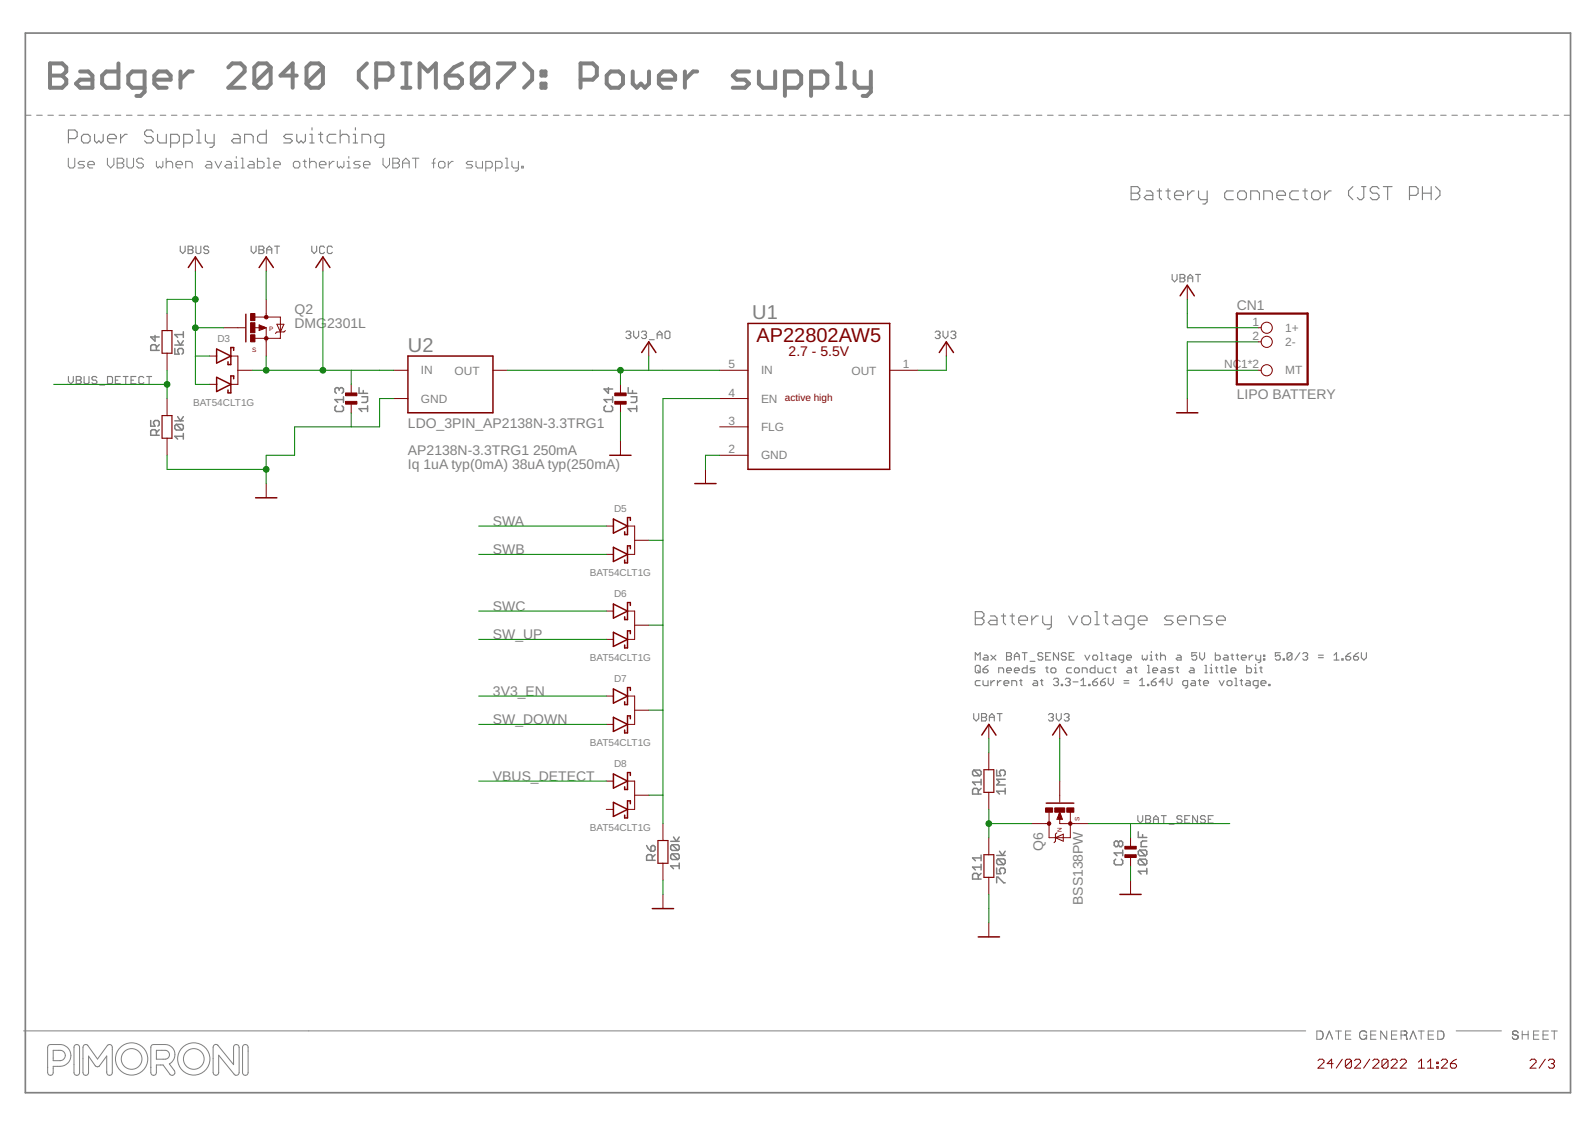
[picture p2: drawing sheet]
<svg xmlns="http://www.w3.org/2000/svg" width="297mm" height="210mm" viewBox="0 0 297 210" stroke-linecap="round" stroke-linejoin="round" font-family="sans-serif">
<g fill="none" stroke="#808080" stroke-width=".19">
<path d="M4.7 21.5h1.1M6.8 21.5h1.1M8.9 21.5h1M11 21.5h1M12.7 29.5v1.5l.3 .3h.6l.3-.3v-1.5M13.1 21.5h1M15.2 21.5h1M15.7 30.1h-.9l-.3 .3 .3 .3h.7l.2 .3-.2 .3h-1M16.4 30.7h1.2v-.3l-.3-.3h-.6l-.3 .3v.6l.3 .3h.6M17.3 21.5h1M19.4 21.5h1M20 29.5v1.2l.6 .6 .6-.6v-1.2"/>
<path d="M21.5 21.5h1M21.8 29.5h.9l.4 .3v.3l-.4 .3 .4 .3v.3l-.4 .3h-.9zM21.8 30.4h.9M23.5 21.5h1.1M23.6 29.5v1.5l.4 .3h.6l.3-.3v-1.5M25.6 21.5h1.1M26.7 29.8l-.3-.3h-.6l-.3 .3v.3l.3 .3h.6l.3 .3v.3l-.3 .3h-.6l-.3-.3M27.7 21.5h1.1M29.1 30.1v.9l.3 .3 .3-.3 .3 .3 .3-.3v-.9M29.8 21.5h1.1M30.9 30.4l.3-.3h.7l.3 .3v.9M30.9 29.5v1.8"/>
<path d="M31.9 21.5h1.1M32.8 30.7h1.2v-.3l-.3-.3h-.6l-.3 .3v.6l.3 .3h.6M34 21.5h1.1M34.6 31.3v-1.2h.9l.3 .3v.9M36.1 21.5h1M38.2 21.5h1M38.5 30.1h.6l.3 .3v.9h-.9l-.3-.3 .3-.3h.9M40 30.1l.7 1.2 .6-1.2M40.3 21.5h1M42.2 30.1h.6l.3 .3v.9h-.9l-.3-.3 .3-.3h.9M42.4 21.5h1M43.7 31.3h.6"/>
<path d="M43.7 30.1h.3v1.2M44 29.1v.4M44.5 21.5h1M44.9 31.3h.6M44.9 29.5h.3v1.8M46.4 30.1h.6l.3 .3v.9h-.9l-.3-.3 .3-.3h.9M46.5 21.5h1.1M47.9 29.5v1.8h1l.3-.3v-.6l-.3-.3h-1M48.6 21.5h1.1M49.8 31.3h.6M49.8 29.5h.3v1.8M50.7 21.5h1.1"/>
<path d="M51 30.7h1.2v-.3l-.3-.3h-.6l-.3 .3v.6l.3 .3h.6M52.8 21.5h1.1M54.9 21.5h1.1M54.9 30.1h.6l.3 .3v.6l-.3 .3h-.6l-.3-.3v-.6zM56.5 30.1h.6M56.7 29.8v1.2l.4 .3M57 21.5h1.1M57.7 30.4l.3-.3h.6l.3 .3v.9M57.7 29.5v1.8M59.1 21.5h1.1M59.5 30.7h1.2v-.3l-.3-.3h-.6l-.3 .3v.6l.3 .3h.6M61.2 21.5h1.1"/>
<path d="M61.3 30.1v1.2M62.2 30.1h-.3l-.6 .6M62.8 30.1v.9l.3 .3 .3-.3 .3 .3 .4-.3v-.9M63.3 21.5h1M64.6 31.3h.7M64.6 30.1h.4v1.2M65 29.1v.4M65.4 21.5h1M67.1 30.1h-.9l-.3 .3 .3 .3h.6l.3 .3-.3 .3h-.9M67.5 21.5h1M67.7 30.7h1.2v-.3l-.3-.3h-.6l-.3 .3v.6l.3 .3h.6M69.6 21.5h1"/>
<path d="M71.3 29.5v1.2l.6 .6 .6-.6v-1.2M71.6 21.5h1.1M73.2 29.5h.9l.3 .3v.3l-.3 .3 .3 .3v.3l-.3 .3h-.9zM73.2 30.4h.9M73.7 21.5h1.1M75 30.4h1.2M75 31.3v-1.2l.6-.6 .6 .6v1.2M75.8 21.5h1.1M76.8 29.5h1.2M77.4 29.5v1.8M77.9 21.5h1.1M80 21.5h1.1"/>
<path d="M80.4 30.4h.6M81 29.5l-.2 .3v1.5M82 30.1h.6l.3 .3v.6l-.3 .3h-.6l-.3-.3v-.6zM82.1 21.5h1.1M83.5 30.1v1.2M84.2 21.5h1.1M84.4 30.1h-.3l-.6 .6M86.3 21.5h1.1M88 30.1h-.9l-.3 .3 .3 .3h.6l.3 .3-.3 .3h-.9M88.4 21.5h1.1M88.6 30.1v.9l.3 .3h1v-1.2M90.5 31.3h.9l.3-.3v-.6l-.3-.3h-.9v1.8"/>
<path d="M90.5 21.5h1M92.3 31.3h.9l.3-.3v-.6l-.3-.3h-.9v1.8M92.6 21.5h1M94.1 31.3h.6M94.1 29.5h.3v1.8M94.7 21.5h1M95.3 30.1v.9l.3 .3h.9M96.5 30.1v1.5l-.3 .3h-.3M96.8 21.5h1M97.2 31h.3v.3h-.3zM98.8 21.5h1.1M100.9 21.5h1.1"/>
<path d="M103 21.5h1.1M105.1 21.5h1.1M107.2 21.5h1.1M109.3 21.5h1.1M111.4 21.5h1.1M113.5 21.5h1.1M115.6 21.5h1M117.7 21.5h1M119.8 21.5h1M121.9 21.5h1M124 21.5h1M126 21.5h1.1"/>
<path d="M128.1 21.5h1.1M130.2 21.5h1.1M132.3 21.5h1.1M134.4 21.5h1.1M136.5 21.5h1.1M138.6 21.5h1M140.7 21.5h1M142.8 21.5h1M144.9 21.5h1M147 21.5h1M149.1 21.5h1M151.2 21.5h1"/>
<path d="M153.2 21.5h1.1M155.3 21.5h1.1M157.4 21.5h1.1M159.5 21.5h1.1M161.6 21.5h1M163.7 21.5h1M165.8 21.5h1M167.9 21.5h1M170 21.5h1M172.1 21.5h1M174.2 21.5h1M176.2 21.5h1.1"/>
<path d="M178.3 21.5h1.1M180.4 21.5h1.1M182.5 21.5h1.1M184.6 21.5h1.1M186.7 21.5h1M188.8 21.5h1M190.9 21.5h1M193 21.5h1M195.1 21.5h1M197.2 21.5h1M199.3 21.5h1M201.3 21.5h1.1"/>
<path d="M203.4 21.5h1.1M205.5 21.5h1.1M207.6 21.5h1.1M209.7 21.5h1.1M211.8 21.5h1.1M213.9 21.5h1M216 21.5h1M218.1 21.5h1M220.2 21.5h1M222.3 21.5h1M224.3 21.5h1.1M226.4 21.5h1.1"/>
<path d="M228.5 21.5h1.1M230.6 21.5h1.1M232.7 21.5h1.1M234.8 21.5h1.1M236.9 21.5h1.1M239 21.5h1.1M241.1 21.5h1M243.2 21.5h1M245.3 21.5h1M247.4 21.5h1M249.4 21.5h1.1M251.5 21.5h1.1"/>
<path d="M253.6 21.5h1.1M255.7 21.5h1.1M257.8 21.5h1.1M259.9 21.5h1.1M262 21.5h1.1M264.1 21.5h1.1M266.2 21.5h1.1M268.3 21.5h1M270.4 21.5h1M272.5 21.5h1M274.6 21.5h1M276.6 21.5h1.1"/>
<path d="M278.7 21.5h1.1M280.8 21.5h1.1M282.9 21.5h1.1M285 21.5h1.1M287.1 21.5h1.1M289.2 21.5h1.1M291.3 21.5h1M4.4 192h238.8M8.9 198.8h.1M9.1 194.6l2.1-.1a2.03 2.03 0 0 1 2 2.1 2.03 2.03 0 0 1-2 2h-1.3v1.2a.52 .52 0 0 1-.5 .5 .52 .52 0 0 1-.5-.6v-4.6zM9.9 195.6h1.3a.96 .96 0 0 1 1 1 .96 .96 0 0 1-1 .9h-1.3zM14 194.6h.5l.3 .3v4.9a.52 .52 0 0 1-.5 .5 .52 .52 0 0 1-.5-.5v-4.7z"/>
<path d="M15.7 194.6l.3-.1 .3 .2 1.9 2.6 1.8-2.6a.52 .52 0 0 1 .6-.1 .52 .52 0 0 1 .3 .5v4.7a.52 .52 0 0 1-.5 .5 .52 .52 0 0 1-.5-.6v-3l-1.4 1.8a.52 .52 0 0 1-.8 0l-1.2-1.8v3.1a.52 .52 0 0 1-.5 .5 .52 .52 0 0 1-.5-.5v-4.7zM28.1 198.8h.1M28.3 194.6l2.5-.1a1.91 1.91 0 0 1 1.8 1.6 1.91 1.91 0 0 1-1.1 2.1l.9 1.2a.54 .54 0 0 1 0 .7 .54 .54 0 0 1-.7 0l-1.3-1.7h-1.3v1.4a.52 .52 0 0 1-.5 .5 .52 .52 0 0 1-.5-.6v-4.6zM29.1 195.6h1.7a.83 .83 0 0 1 .8 .8 .83 .83 0 0 1-.8 .9h-1.7zM39.8 194.7l.4-.2 .4 .2 2.9 3.6v-3.3a.52 .52 0 0 1 .5-.5 .52 .52 0 0 1 .5 .6v4.7a.52 .52 0 0 1-.3 .5 .52 .52 0 0 1-.6-.2l-2.9-3.6v3.2a.52 .52 0 0 1-.5 .6 .52 .52 0 0 1-.5-.6v-4.7zM45.4 194.6h.4l.4 .3v4.9a.52 .52 0 0 1-.5 .5 .52 .52 0 0 1-.5-.5v-4.7zM245.2 192h.8a.87 .87 0 0 1-.1 1.6h-.7zM247 193.6l.6-1.6 .6 1.6M248.7 192h1.1M249.3 192v1.6M250.6 192.8h.9M251.6 192h-1v1.6h1"/>
<path d="M253.9 192.8h.6v.8M254 192h.1M254.3 192.1h.1M254.4 192.2h.1M254.5 192.4v-.1a.73 .73 0 0 0-1.2 0 .86 .86 0 0 0 .4 1.3h.3a.52 .52 0 0 0 .5-.5M254.5 192.9v.1M255.3 192.8h.9M256.3 192h-1v1.6h1M258.3 192v1.6l-1.2-1.6v1.6M259.1 192.8h1M260.2 192h-1.1v1.6h1.1M260.9 192.8h.8"/>
<path d="M261.7 192h.1M261.7 192.8l.2 .1M261.8 192.1l.2 .1-.1 .4M261.8 192.7l-.3 .1M261.9 192.1l-1-.1v1.6M261.9 193l.1 .6v-.1M261.9 192.9v.1M261.9 193v.1M261.9 192.2h.1M261.9 192.6l-.1 .1M261.9 192.6v.1M261.9 192.6h.1"/>
<path d="M262 193.5h.1M262 192.3h.1M262 192.4v.1M262.6 193.6l.6-1.6 .6 1.6M264.1 192h1.1M264.7 192v1.6M266 192.8h.9M267 192h-1v1.6h1M267.8 192h.7l.3 .2 .1 .9-.3 .4-.8 .1zM271.2 192h8.4M281.6 193.1l.3 .4h.7M281.7 192.5l.3 .2a.49 .49 0 0 1 .6 .2 .49 .49 0 0 1 0 .5"/>
<path d="M281.7 192.5v.1M281.7 192.2h.1M281.8 192.6h.1M281.8 192.7h.1M281.8 192.1l-.1 .4M281.8 192.1l.6-.1 .3 .4M281.8 192.1h.1M281.9 192.7h.1M282 192.7h.1M282 192h.1M282.1 193.6h.1M282.2 192.7v.1"/>
<path d="M282.3 192h.1M282.3 193.6h.1M282.3 192.8h.1M282.5 192.8h.1M282.6 193.4v.1M282.7 192.3v.1M282.7 193h.1M283.5 192v1.6M283.5 192.7h1.1M284.6 192v1.6M285.6 192.8h.9M286.6 192h-1v1.6h1"/>
<path d="M287.4 192.8h.9M288.4 192h-1v1.6h1M288.9 192h1.1M289.5 192v1.6"/>
<circle cx="24.5" cy="197.2" r="3"/>
<circle cx="24.5" cy="197.2" r="1.93"/>
<circle cx="36.1" cy="197.2" r="3"/>
<circle cx="36.1" cy="197.2" r="1.93"/>
</g>
<path d="M4.7 6.2h287.8v197.3h-287.8z" fill="none" stroke="#808080" stroke-width=".32"/>
<g fill="none" stroke="#808080" stroke-width=".28">
<path d="M28.1 78.3v1.1h.8l-.3-.6v-.2l.3-.3h.5l.3 .3v.5l-.3 .3M28.9 62.5v1l-.8-.7h1.6M29.1 65.3v-.8l-.2-.3h-.6l-.2 .3v.8h1.6M29.7 64.2l-.6 .5M32.6 64.9v1.1h.8l-.3-.6v-.2l.3-.3h.5l.2 .3v.5l-.2 .3M32.6 78.4h1.5M32.6 64.3h1.5M32.8 79h1.1l.2 .3v.5l-.2 .3M32.8 79l-.2 .3v.5l.2 .3h1.1M32.8 79l1.1 1.1M33.1 77.6l.5 .8 .5-.8M33.1 63.5l.5 .8 .5-.8"/>
<path d="M34.1 61.8v1M34.1 62.3h-1.5l.5 .5M62.6 75.6l-.2 .3v.5l.2 .2h1.1l.3-.2v-.5l-.3-.3M63.2 72.5l-.3-.3h-.3l-.2 .3v.5l.2 .3M63.2 72.5l.2-.3h.3l.3 .3v.5l-.3 .3M63.2 72.5v.2M64 74.4h-1.6l.5 .6M64 73.9v1.1M66.9 72.2v1.1h1.6M67.4 73.9h1.1v.8l-.3 .3h-.8M67.6 72.7v.6M68.5 76.1h-1.6l.5 .5"/>
<path d="M68.5 75.6v1M112.8 75.6l-.3 .3v.5l.3 .2h1l.3-.2v-.5l-.3-.3M113.3 72.2v1.1l-.8-.8h1.6M114.1 74.4h-1.6l.5 .6M114.1 73.9v1.1M117 72.2v1.1h1.6M117.5 73.9h1.1v.8l-.3 .3h-.8M117.8 72.7v.6M118.6 76.1h-1.6l.5 .5M118.6 75.6v1M29.1 81.1v-.8l-.2-.3h-.6l-.2 .3v.8h1.6M29.7 80l-.6 .6"/>
<path d="M34.1 81.3h-1.5l.5 .5M34.1 80.7v1.1M120.4 157.5l.3 .5 .5 .5M121.2 157.7l.3-.2h.3l.2 .2v.6l-.2 .2h-.6zM122 159.2l-.5 .5M124.9 156.7h1.6M125.2 157.3h1l.3 .3v.5l-.3 .3M125.2 159h1l.3 .3v.5l-.3 .3M125.2 159l-.3 .3v.5l.3 .3h1M125.2 157.3l-.3 .3v.5l.3 .3h1M125.2 159l1 1.1M125.2 157.3l1 1.1"/>
<path d="M125.4 155.9l.6 .8 .5-.8M181.4 143.4l-.3 .3v.5l.3 .3h1M181.4 143.4h1l.3 .3v.5l-.3 .3M181.4 143.4l1 1.1M182.2 147.9v-.8l-.3-.3h-.5l-.3 .3v.8h1.6M182.7 146.8l-.5 .6M182.7 145.7h-1.6l.6 .5M182.7 145.1v1.1M182.7 159.3v1M182.7 159.8h-1.6l.6 .5M185.6 143.4v1.1h.8l-.3-.5v-.3l.3-.3h.5l.3 .3v.5l-.3 .3M185.6 159.3h1.6"/>
<path d="M185.9 160h1l.3 .2v.6l-.3 .2M185.9 160l-.3 .2v.6l.3 .2h1M185.9 160l1 1M186.1 158.5l.6 .8 .5-.8M187.2 147.4h-1.6l.5 .5M187.2 146.8v1.1M187.2 145.1h-1.6l.5 .6-.5 .5h1.6M208.3 156.9l.3-.3h.2l.3 .3v.5l-.3 .3h-.2l-.3-.3M208.3 156.9l-.3-.3h-.2l-.3 .3v.5l.3 .3h.2l.3-.3M208.3 156.9v.5M209.1 158.3v1.1M209.1 158.9h-1.6l.5 .5"/>
<path d="M212 154.9v1.1h1.6M212.3 158.3h1l.3 .3v.5l-.3 .3M212.3 158.3l-.3 .3v.5l.3 .3h1M212.3 158.3l1 1.1M212.8 155.4v.6M213.6 156.6h-.8l-.3 .3v.8h1.1M121.5 160.2v-.8l-.3-.2h-.5l-.3 .2v.8h1.6M126.5 161.3h-1.6l.5 .5M126.5 160.7v1.1M182.2 163.7v-.8l-.3-.2h-.5l-.3 .2v.8h1.6M182.7 161v1M182.7 162.7l-.5 .5"/>
<path d="M182.7 161.5h-1.6l.6 .5M185.6 161.7v1h.8l-.3-.5v-.3l.3-.2h.5l.3 .2v.6l-.3 .2M185.6 164.4v-1h.3l1 1h.3M207.8 160l-.3 .3v.5l.3 .3h1l.3-.3v-.5l-.3-.3M212.3 160h1l.3 .3v.5l-.3 .3M212.3 160l-.3 .3v.5l.3 .3h1M212.3 160l1 1.1M213.6 162.3h-1.6l.5 .5M213.6 161.7v1.1"/>
</g>
<g fill="none" stroke="#808080" stroke-width=".21">
<path d="M12.7 25.8h1.2l.5-.4v-.8l-.5-.4h-1.2v2.4M15.6 25h.8l.4 .4v.8l-.4 .4h-.8l-.4-.4v-.8zM17.6 25v1.2l.4 .4 .4-.4 .4 .4 .4-.4v-1.2M20 25.8h1.7v-.4l-.4-.4h-.9l-.4 .4v.8l.4 .4h.9M22.5 25v1.6M23.7 25h-.4l-.8 .8M28.5 24.6l-.4-.4h-.8l-.4 .4v.4l.4 .4h.8l.4 .4v.4l-.4 .4h-.8l-.4-.4M29.3 25v1.2l.5 .4h1.2v-1.6M31.8 26.6h1.2l.4-.4v-.8l-.4-.4h-1.2v2.5M34.2 26.6h1.2l.4-.4v-.8l-.4-.4h-1.2v2.5M36.6 24.2h.4v2.4M36.6 26.6h.8"/>
<path d="M38.2 25v1.2l.5 .4h1.2M39.9 25v2l-.4 .5h-.4M43.5 25h.8l.4 .4v1.2h-1.2l-.4-.4 .4-.4h1.2M45.6 26.6v-1.6h1.2l.4 .4v1.2M49.6 24.2v2.4h-1.2l-.4-.4v-.8l.4-.4h1.2M54.5 25h-1.3l-.4 .4 .4 .4h.8l.5 .4-.5 .4h-1.2M55.3 25v1.2l.4 .4 .4-.4 .4 .4 .4-.4v-1.2M57.7 26.6h.8M57.7 25h.4v1.6M58.1 23.8v.4M59.3 25h.8M59.7 24.6v1.6l.4 .4"/>
<path d="M62.5 25h-1.2l-.4 .4v.8l.4 .4h1.2M63.4 25.4l.4-.4h.8l.4 .4v1.2M63.4 24.2v2.4M65.8 26.6h.8M65.8 25h.4v1.6M66.2 23.8v.4M67.4 26.6v-1.6h1.2l.4 .4v1.2M71.5 26.6h-1.2l-.5-.4v-.8l.5-.4h1.2v2l-.4 .5h-.4M210.7 34.8h1.2l.4 .4v.4l-.4 .4 .4 .4v.4l-.4 .4h-1.2zM210.7 36h1.2M213.5 35.6h.8l.4 .4v1.2h-1.2l-.4-.4 .4-.4h1.2M215.5 35.6h.8"/>
<path d="M215.9 35.2v1.6l.4 .4M217.1 35.6h.8M217.5 35.2v1.6l.4 .4M218.7 36.4h1.7v-.4l-.4-.4h-.8l-.5 .4v.8l.5 .4h.8M221.2 35.6v1.6M222.4 35.6h-.4l-.8 .8M223.2 35.6v1.2l.4 .4h1.2M224.8 35.6v2l-.4 .4h-.4M229.7 35.6h-1.2l-.4 .4v.8l.4 .4h1.2M230.9 35.6h.8l.4 .4v.8l-.4 .4h-.8l-.4-.4v-.8zM232.9 37.2v-1.6h1.2l.4 .4v1.2M235.4 37.2v-1.6h1.2l.4 .4v1.2"/>
<path d="M237.8 36.4h1.6v-.4l-.4-.4h-.8l-.4 .4v.8l.4 .4h.8M241.8 35.6h-1.2l-.4 .4v.8l.4 .4h1.2M242.6 35.6h.9M243 35.2v1.6l.5 .4M244.7 35.6h.8l.4 .4v.8l-.4 .4h-.8l-.4-.4v-.8zM246.7 35.6v1.6M247.9 35.6h-.4l-.8 .8M251.9 34.8l-.8 .8v.8l.8 .8M253.6 34.8h.8M254 34.8v2l-.4 .4h-.4l-.4-.4M256.8 35.2l-.4-.4h-.8l-.4 .4v.4l.4 .4h.8l.4 .4v.4l-.4 .4h-.8l-.4-.4M257.6 34.8h1.6"/>
<path d="M258.4 34.8v2.4M262.5 36.4h1.2l.4-.4v-.8l-.4-.4h-1.2v2.4M264.9 36h1.6M264.9 34.8v2.4M266.5 34.8v2.4M267.3 34.8l.9 .8v.8l-.9 .8M33.6 45.8v1l.4 .4 .5-.4v-1M35 45.8h.7l.2 .3-.2 .4 .2 .3v.2l-.2 .2h-.7zM35 46.5h.7M36.5 45.8v1.2l.2 .2h.5l.2-.2v-1.2M38.9 46.1l-.3-.3h-.4l-.2 .3v.2l.2 .2h.4l.3 .3v.2l-.3 .2h-.4l-.2-.2M46.8 45.8v1l.4 .4 .5-.4v-1"/>
<path d="M48.2 45.8h.7l.2 .3v.2l-.2 .2 .2 .3v.2l-.2 .2h-.7zM48.2 46.5h.7M49.7 46.5h.9M49.7 47.2v-.9l.4-.5 .5 .5v.9M51.1 45.8h.9M51.6 45.8v1.4M58.1 45.8v1l.4 .4 .5-.4v-1M60.4 46.1l-.2-.3h-.5l-.2 .3v.9l.2 .2h.5l.2-.2M61.9 46.1l-.2-.3h-.5l-.2 .3v.9l.2 .2h.5l.2-.2M218.3 51.1v.9l.4 .5 .5-.5v-.9M219.8 51.1h.6l.3 .3v.2l-.3 .2 .3 .2v.3l-.3 .2h-.6zM219.8 51.8h.6"/>
<path d="M221.2 51.8h.9M221.2 52.5v-.9l.5-.5 .4 .5v.9M222.7 51.1h.9M223.1 51.1v1.4M12.7 70.1v.9l.5 .5 .5-.5v-.9M14.2 70.1h.7l.2 .2v.3l-.2 .2 .2 .2v.3l-.2 .2h-.7zM14.2 70.8h.7M15.7 70.1v1.2l.2 .2h.4l.3-.2v-1.2M18 70.3l-.2-.2h-.5l-.2 .2v.3l.2 .2h.5l.2 .2v.3l-.2 .2h-.5l-.2-.2M18.6 71.7h.9M20 70.1h.7l.3 .2v1l-.3 .2h-.7zM21.5 70.8h.4"/>
<path d="M22.4 70.1h-.9v1.4h.9M22.9 70.1h1M23.4 70.1v1.4M24.4 70.8h.5M25.3 70.1h-.9v1.4h.9M26.8 70.3l-.3-.2h-.4l-.2 .2v1l.2 .2h.4l.3-.2M27.3 70.1h.9M27.8 70.1v1.4M116.6 61.9l.2-.2h.4l.3 .2v.2l-.3 .3M117 62.4h.2M117.2 62.4l.3 .2v.2l-.3 .3h-.4l-.2-.3M118 61.7v.9l.5 .5 .4-.5v-.9"/>
<path d="M119.5 61.9l.2-.2h.5l.2 .2v.2l-.2 .3M119.9 62.4h.3M120.2 62.4l.2 .2v.2l-.2 .3h-.5l-.2-.3M120.9 63.3h.9M122.4 62.4h.9M122.4 63.1v-1l.5-.4 .4 .4v1M123.8 61.9l.3-.2h.4l.3 .2v.9l-.3 .3h-.4l-.3-.3zM174.2 61.9l.2-.2h.4l.3 .2v.2l-.3 .3M174.6 62.4h.2M174.8 62.4l.3 .2v.2l-.3 .3h-.4l-.2-.3M175.6 61.7v.9l.5 .5 .4-.5v-.9M177.1 61.9l.2-.2h.5l.2 .2v.2l-.2 .3"/>
<path d="M177.5 62.4h.3M177.8 62.4l.2 .2v.2l-.2 .3h-.5l-.2-.3M181.6 113.9h1.2l.4 .4v.4l-.4 .4 .4 .4v.4l-.4 .5h-1.2zM181.6 115.1h1.2M184.4 114.7h.9l.4 .4v1.3h-1.3l-.4-.5 .4-.4h1.3M186.5 114.7h.8M186.9 114.3v1.6l.4 .5M188.1 114.7h.8M188.5 114.3v1.6l.4 .5M189.7 115.5h1.6v-.4l-.4-.4h-.8l-.4 .4v.8l.4 .5h.8M192.2 114.7v1.7M193.4 114.7h-.4l-.8 .8"/>
<path d="M194.2 114.7v1.2l.4 .5h1.2M195.8 114.7v2.1l-.4 .4h-.4M199 114.7l.8 1.7 .9-1.7M201.5 115.1l.4-.4h.8l.4 .4v.8l-.4 .5h-.8l-.4-.5zM203.9 113.9h.4v2.5M203.9 116.4h.8M205.5 114.7h.8M205.9 114.3v1.6l.4 .5M207.5 114.7h.8l.4 .4v1.3h-1.2l-.4-.5 .4-.4h1.2M211.2 116.4h-1.2l-.4-.5v-.8l.4-.4h1.2v2.1l-.4 .4h-.4M212 115.5h1.6v-.4l-.4-.4h-.8l-.4 .4v.8l.4 .5h.8M218.5 114.7h-1.2l-.4 .4 .4 .4h.8l.4 .4-.4 .5h-1.2"/>
<path d="M219.3 115.5h1.6v-.4l-.4-.4h-.8l-.4 .4v.8l.4 .5h.8M221.7 116.4v-1.7h1.2l.4 .4v1.3M225.8 114.7h-1.3l-.4 .4 .4 .4h.9l.4 .4-.4 .5h-1.3M226.6 115.5h1.6v-.4l-.4-.4h-.8l-.4 .4v.8l.4 .5h.8M181.3 132.9v.9l.5 .5 .5-.5v-.9M181.6 122.9v-1.3l.5 .4 .4-.4v1.3M181.8 123.9h.5l.2 .3v.9l-.2 .2h-.5l-.2-.2v-.9zM182.1 124.9l.4 .4M182.5 126.8h-.7l-.2 .2v.5l.2 .2h.7M182.8 132.9h.7l.2 .2v.3l-.2 .2 .2 .2v.2l-.2 .3h-.7zM182.8 133.6h.7M183.1 126.8v.7l.2 .2h.7v-.9"/>
<path d="M183.1 124.6h.7l.2 .3v.2l-.2 .2h-.5l-.2-.2zM183.3 122h.5l.2 .3v.6h-.7l-.2-.2 .2-.2h.7M184 123.9l-.5 .3-.4 .4M184.3 133.6h.9M184.3 134.3v-.9l.4-.5 .5 .5v.9M184.5 122l1 .9M184.5 126.8v.9M185.2 126.8h-.2l-.5 .4M185.5 122l-1 .9M185.7 132.9h.9M185.8 126.8v.9M186 125.3v-.9h.7l.2 .2v.7"/>
<path d="M186.2 132.9v1.4M186.4 126.8h-.2l-.4 .4M187 127.2h.9v-.2l-.2-.2h-.5l-.2 .2v.5l.2 .2h.5M187.5 121.6h.6l.3 .2v.2l-.3 .3 .3 .2v.2l-.3 .2h-.6zM187.5 124.9h.9v-.3l-.3-.2h-.4l-.2 .2v.5l.2 .2h.4M187.5 122.3h.6M188.4 127.7v-.9h.7l.2 .2v.7M188.9 122.3h.9M188.9 122.9v-.9l.5-.4 .4 .4v.9M188.9 124.9h.9v-.3l-.2-.2h-.5l-.2 .2v.5l.2 .2h.5M189.9 126.8h.4M190.1 126.5v1l.2 .2"/>
<path d="M190.4 121.6h.9M190.8 121.6v1.3M191.3 123.9v1.4h-.7l-.2-.2v-.5l.2-.2h.7M191.8 123.2h.9M192.5 126.8h.5l.2 .2v.7h-.7l-.2-.2 .2-.3h.7M192.7 124.4h-.7l-.2 .2 .2 .3h.5l.2 .2-.2 .2h-.7M193.8 126.8h.4M194 126.5v1l.2 .2M194.2 121.8l-.2-.2h-.5l-.2 .2v.2l.2 .3h.5l.2 .2v.2l-.2 .2h-.5l-.2-.2M194.7 122.3h.5M194.7 124.4h.5M195 124.2v.9l.2 .2"/>
<path d="M195.3 133.1l.2-.2h.5l.2 .2v.3l-.2 .2M195.7 121.6h-1v1.3h1M195.7 124.6l.2-.2h.5l.2 .2v.5l-.2 .2h-.5l-.2-.2zM195.7 133.6h.3M196 133.6l.2 .2-.2 .5h-.5l-.2-.3M196.2 126.5l.2-.2h.5l.2 .2v.3l-.2 .2M196.7 127h.2M196.7 132.9v.9l.5 .5 .4-.5v-.9M196.9 127l.2 .2v.3l-.2 .2h-.5l-.2-.2M197.1 121.6v1.3l-.9-1.3v1.3M197.7 127.5h.2v.2h-.2zM198.2 133.1l.2-.2h.5l.2 .2v.3l-.2 .2"/>
<path d="M198.4 126.5l.2-.2h.5l.2 .2v.3l-.2 .2M198.6 121.8l-.2-.2h-.5l-.2 .2v.2l.2 .3h.5l.2 .2-.2 .4h-.5l-.2-.2M198.6 133.6h.3M198.8 127h.3M198.9 133.6l.2 .2v.2l-.2 .3h-.5l-.2-.3M199.1 127l.2 .2v.3l-.2 .2h-.5l-.2-.2M199.1 122.3h.5M199.5 124.4h-.6l-.3 .2v.5l.3 .2h.6M199.8 127h1M200 121.6h-.9v1.3h.9M200.1 124.6l.2-.2h.5l.2 .2v.5l-.2 .2h-.5l-.2-.2zM201.3 127.7h.9"/>
<path d="M201.3 126.8l.5-.5v1.4M201.5 125.3v-.9h.7l.3 .2v.7M202 122l.5 .9 .4-.9M202.8 127.5h.2v.2h-.2zM203.5 127h.7l.2 .2v.3l-.2 .2h-.5l-.2-.2zM203.7 122h.5l.2 .3v.4l-.2 .2h-.5l-.2-.2v-.4zM203.9 123.9v1.4h-.7l-.2-.2v-.5l.2-.2h.7M204.4 126.3l-.5 .2-.4 .5M204.5 124.4v.7l.2 .2h.7v-.9M205 122.9h.4M205 121.6h.2v1.3M205 127h.6l.3 .2v.3l-.3 .2h-.4l-.2-.2z"/>
<path d="M205.9 126.3l-.5 .2-.4 .5M205.9 122h.5M206.1 121.8v.9l.3 .2M206.4 126.3v.9l.5 .5 .4-.5v-.9M206.8 124.4h-.7l-.2 .2v.5l.2 .2h.7M207.1 122h.5l.2 .3v.6h-.7l-.2-.2 .2-.2h.7M207.4 124.4h.4M207.6 124.2v.9l.2 .2M209.3 122.9h-.7l-.3-.2v-.4l.3-.3h.7v1.2l-.3 .2h-.2M209.3 126.8h.9M209.3 127.2h.9M209.8 122.5h.9v-.2l-.2-.3h-.5l-.2 .3v.4l.2 .2h.5"/>
<path d="M210 124.4h.5l.2 .2v.7h-.7l-.2-.2 .2-.2h.7M211.3 124.4h.4M211.5 124.2v.9l.2 .2M212.2 126.8l.5-.5v1.4M212.2 127.7h.9M212.7 122v.7l.3 .2 .2-.2 .2 .2 .2-.2v-.7M213.7 123.9h.2v1.4M213.7 125.3h.4M213.7 127.5h.2v.2h-.2zM214.2 122h.2v.9M214.2 122.9h.4M214.4 121.3v.3"/>
<path d="M214.4 127h.7l.2 .2v.3l-.2 .2h-.4l-.3-.2zM214.7 124.9h.9v-.3l-.3-.2h-.4l-.2 .2v.5l.2 .2h.4M215.2 122h.4M215.3 126.3l-.4 .2-.5 .5M215.4 121.8v.9l.2 .2M216.1 122.3l.2-.3h.5l.2 .3v.6M216.1 121.6v1.3M216.3 124.4h.5l.2 .2v.7h-.7l-.2-.2 .2-.2h.7M216.8 127h-.9l.7-.7v1.4M217.3 126.3v.9l.5 .5 .4-.5v-.9M218.5 124.4h-.7l-.2 .2 .2 .3h.5l.2 .2-.2 .2h-.7M219 124.4h.5"/>
<path d="M219.3 122h.4l.3 .3v.6h-.7l-.3-.2 .3-.2h.7M219.3 124.2v.9l.2 .2M221.2 127.7h-.7l-.2-.2v-.5l.2-.2h.7v1.1l-.3 .2h-.2M221.7 124.4h.5l.2 .2v.7h-.7l-.2-.2 .2-.2h.7M221.9 126.8h.5l.2 .2v.7h-.7l-.2-.2 .2-.3h.7M222.9 121.6h-.9v.7l.4-.3h.2l.3 .3v.4l-.3 .2h-.4l-.2-.2M223.2 126.8h.4M223.4 126.5v1l.2 .2M223.4 121.6v.9l.5 .4 .4-.4v-.9M224.1 127.2h1v-.2l-.3-.2h-.4l-.3 .2v.5l.3 .2h.4M224.4 123.9h.2v1.4M224.4 125.3h.4"/>
<path d="M225.4 125.3h.4M225.4 124.4h.2v.9M225.6 123.7v.2M226.3 121.6v1.3h.7l.2-.2v-.4l-.2-.3h-.7M226.3 124.4h.5M226.5 124.2v.9l.3 .2M227.1 126.8l.4 .9 .5-.9M227.3 124.4h.5M227.5 124.2v.9l.3 .2M228 122h.5l.2 .3v.6h-.7l-.2-.2 .2-.2h.7M228.3 123.9h.2v1.4M228.3 125.3h.4"/>
<path d="M228.7 126.8h.5l.2 .2v.5l-.2 .2h-.5l-.2-.2v-.5zM229.2 122h.5M229.2 124.9h1v-.3l-.3-.2h-.4l-.3 .2v.5l.3 .2h.4M229.5 121.8v.9l.2 .2M230 127.7h.4M230 126.3h.2v1.4M230.2 122h.5M230.4 121.8v.9l.3 .2M230.9 126.8h.5M231.2 122.5h.9v-.2l-.2-.3h-.5l-.2 .3v.4l.2 .2h.5M231.2 126.5v1l.2 .2M232.1 126.8h.5l.2 .2v.7h-.7l-.2-.2 .2-.3h.7"/>
<path d="M232.2 123.9v1.4h.7l.2-.2v-.5l-.2-.2h-.7M232.6 122v.9M233.3 122h-.2l-.5 .5M233.6 124.4h.2v.9M233.6 125.3h.5M233.8 123.7v.2M233.9 122v.7l.2 .2h.7M234.3 127.7h-.7l-.2-.2v-.5l.2-.2h.7v1.1l-.2 .2h-.3M234.6 124.4h.5M234.8 122v1.2l-.3 .2h-.2M234.8 124.2v.9l.3 .2M234.8 127.2h1v-.2l-.3-.2h-.4l-.3 .2v.5l.3 .2h.4"/>
<path d="M235.3 122h.2v.3h-.2zM235.3 122.7h.2v.2h-.2zM236.3 127.5h.2v.2h-.2zM238.4 121.6h-.9v.7l.5-.3h.2l.2 .3v.4l-.2 .2h-.5l-.2-.2M239 122.7h.2v.2h-.2zM240.6 121.8v.9l-.2 .2h-.5l-.2-.2M240.6 121.8l-.2-.2h-.5l-.2 .2v.9M240.6 121.8l-.9 .9M242.1 121.6l-.9 1.3M242.6 121.8l.2-.2h.5l.2 .2v.2l-.2 .3M243.1 122.3h.2M243.3 122.3l.2 .2v.2l-.2 .2h-.5l-.2-.2"/>
<path d="M245.5 122h.9M245.5 122.5h.9M248.4 122.9h1M248.4 122l.5-.4v1.3M249.9 122.7h.2v.2h-.2zM250.6 122.3h.7l.2 .2v.2l-.2 .2h-.5l-.2-.2zM251.5 121.6l-.4 .2-.5 .5M252.1 122.3h.7l.2 .2v.2l-.2 .2h-.5l-.2-.2zM253 121.6l-.5 .2-.4 .5M253.5 121.6v.9l.5 .4 .5-.4v-.9M211.9 151.9v.9l.5 .5 .4-.5v-.9M213.4 151.9h.6l.3 .2v.3l-.3 .2 .3 .2v.3l-.3 .2h-.6z"/>
<path d="M213.4 152.6h.6M214.8 152.6h.9M214.8 153.3v-.9l.5-.5 .4 .5v.9M216.3 151.9h.9M216.7 151.9v1.4M217.7 153.5h1M220.1 152.1l-.2-.2h-.5l-.2 .2v.3l.2 .2h.5l.2 .2v.3l-.2 .2h-.5l-.2-.2M220.6 152.6h.5M221.6 151.9h-1v1.4h1M223 151.9v1.4l-.9-1.4v1.4M224.5 152.1l-.2-.2h-.5l-.2 .2v.3l.2 .2h.5l.2 .2v.3l-.2 .2h-.5l-.2-.2M225 152.6h.5"/>
<path d="M225.9 151.9h-.9v1.4h.9"/>
</g>
<g fill="none" stroke="#800000" stroke-width=".19">
<path d="M31.1 58.4v3.2M36.4 47.9v2.6M47.5 59.1h4.7v3.9h-4.7M49.6 47.9v2.6M49.6 55.8v3.3M60.1 47.9v2.6M221.1 53.1v2.7M31.1 65.8v3.2M31.1 74.2v3.2M39 66.3h1.3M39 71.6h1.3M41.7 61h3.9"/>
<path d="M43 66.3h1.3v5.3h-1.3M44.3 69h2.6M47.5 61h.9M48.3 60.5l1.3 .5-1.3 .6zM49.6 61v5.3M51.6 60.4h1.3l-.7 1.4zM53.1 61.6l-.2 .2h-1.3l-.3 .3M65.4 71.6v1.7M65.4 75.2v1.7M73.3 69h2.7M73.3 74.2h2.7M91.8 69h2.6"/>
<path d="M115.5 71.6v1.7M115.5 75.2v1.7M120.8 63.7v2.6M134 69h5.3M134 74.2h5.3M134 79.5h5.3M165.7 69h5.3M176.2 63.7v2.6M221.1 74.2v2.7M234.3 61h.6M234.3 69h.6M234.3 63.7h.6"/>
<path d="M31.1 81.6v3.2M49.6 90.1v2.6M112.9 98h1.3M115.5 82.1v2.7M116.9 98h1.3v5.3h-1.3M131.4 87.4v2.7M134 84.8h5.3M112.9 103.3h1.3M112.9 113.8h1.3M112.9 119.1h1.3M116.9 113.8h1.3v5.3h-1.3M118.2 100.6h2.6"/>
<path d="M118.2 116.4h2.6M112.9 129.6h1.3M112.9 134.9h1.3M116.9 129.6h1.3v5.3h-1.3M118.2 132.3h2.6M184.1 134.9v2.7M197.4 134.9v2.7M112.9 145.5h1.3M112.9 150.7h1.3M116.9 145.5h1.3v5.2h-1.3M118.2 148.1h2.6M123.5 153.4v3.1"/>
<path d="M184.1 140.2v3.2M184.1 147.6v3.1M184.1 156v3.2M192.1 153.4h3.3M196.6 156l1.4-.6v1.3zM196.8 155.1l-.2 .3v1.3l-.3 .3M197.4 152.5v.9h5.2M197.4 145.5v3.9M197.4 151.3l.5 1.3h-1.1zM199.3 151.3v4.7h-3.9v-4.7M210.5 156v1.7M210.5 159.6v1.7"/>
<path d="M123.5 160.8v3.1M123.5 166.6v2.6M184.1 163.4v3.2M184.1 171.9v2.6M210.5 163.9v2.7M245.4 197.5l.3-.2h.6l.3 .2v.3l-1.2 1.1h1.2M248.3 198.1h-1.1l.8-.8v1.6M250 197.3l-1.1 1.6M251.7 197.5v1.2l-.3 .2h-.6l-.3-.2M251.7 197.5l-.3-.2h-.6l-.3 .2v1.2M251.7 197.5l-1.2 1.2M252.3 197.5l.2-.2h.6l.3 .2v.3l-1.1 1.1h1.1"/>
<path d="M255.1 197.3l-1.1 1.6M255.7 197.5l.2-.2h.6l.3 .2v.3l-1.1 1.1h1.1M258.5 197.5v1.2l-.3 .2h-.6l-.2-.2M258.5 197.5l-.3-.2h-.6l-.2 .2v1.2M258.5 197.5l-1.1 1.2M259.1 197.5l.2-.2h.6l.3 .2v.3l-1.1 1.1h1.1M260.8 197.5l.2-.2h.6l.3 .2v.3l-1.1 1.1h1.1M264.2 198.9h1.1M264.2 197.8l.5-.5v1.6M265.9 198.9h1.1M265.9 197.8l.5-.5v1.6M267.6 198.7h.2v.2h-.2z"/>
<path d="M267.6 197.8h.2v.3h-.2zM268.4 197.5l.3-.2h.6l.2 .2v.3l-1.1 1.1h1.1M270.1 198.1h.9l.3 .3v.3l-.3 .2h-.6l-.3-.2zM271.3 197.3l-.6 .2-.6 .6M284.9 197.5l.3-.2h.6l.3 .2v.3l-1.2 1.1h1.2M287.8 197.3l-1.2 1.6M288.4 197.5l.2-.2h.6l.3 .2v.3l-.3 .3M288.9 198.1h.3M289.2 198.1l.3 .3v.3l-.3 .2h-.6l-.2-.2"/>
<circle cx="235.9" cy="63.7" r="1.04"/>
<circle cx="235.9" cy="61" r="1.04"/>
<circle cx="235.9" cy="69" r="1.04"/>
</g>
<g fill="#800000" stroke="#800000" stroke-width=".19">
<path d="M114.5 73.2h2.1v.5h-2.1z"/>
<path d="M114.5 74.8h2.1v.5h-2.1z"/>
<path d="M64.3 73.2h2.2v.5h-2.2z"/>
<path d="M64.3 74.8h2.2v.5h-2.2z"/>
<path d="M46.7 62.4h.8v1.3h-.8z"/>
<path d="M46.7 58.4h.8v1.3h-.8z"/>
<path d="M46.7 60.1h.8v1.9h-.8z"/>
<path d="M209.5 157.6h2.1v.5h-2.1z"/>
<path d="M209.5 159.2h2.1v.5h-2.1z"/>
<path d="M198.7 150.5h1.3v.8h-1.3z"/>
<path d="M194.7 150.5h1.3v.8h-1.3z"/>
<path d="M196.4 150.5h1.9v.8h-1.9z"/>
</g>
<g fill="none" stroke="#800000" stroke-width=".28">
<path d="M35.1 49.8l1.3-1.9 1.3 1.9M45.8 58.5v5.2M48.3 49.8l1.3-1.9 1.3 1.9M58.8 49.8l1.3-1.9 1.3 1.9M219.8 55.1l1.3-2 1.3 2M40.3 65l2.7 1.3-2.7 1.3zM40.3 70.3l2.7 1.3-2.7 1.3zM43.5 65.3v-.6h-.5v3.2h-.5v-.5M43.5 70.5v-.5h-.5v3.2h-.5v-.6M76 66.3h15.8v10.6h-15.8zM119.5 65.7l1.3-2 1.4 2M139.3 60.2h26.4v27.2h-26.4z"/>
<path d="M174.9 65.7l1.3-2 1.4 2M219.1 76.9h4M47.6 92.7h4M113.6 84.8h3.9M114.2 96.7l2.7 1.3-2.7 1.3zM117.4 96.9v-.5h-.5v3.2h-.6v-.6M129.4 90.1h3.9M114.2 101.9l2.7 1.4-2.7 1.3zM114.2 112.5l2.7 1.3-2.7 1.3zM114.2 117.8l2.7 1.3-2.7 1.3zM117.4 102.2v-.5h-.5v3.1h-.6v-.5M117.4 112.8v-.6h-.5v3.2h-.6v-.5"/>
<path d="M117.4 118v-.5h-.5v3.2h-.6v-.6M114.2 128.3l2.7 1.3-2.7 1.4zM114.2 133.6l2.7 1.3-2.7 1.3zM117.4 128.6v-.5h-.5v3.1h-.6v-.5M117.4 133.9v-.6h-.5v3.2h-.6v-.5M182.8 136.9l1.3-2 1.4 2M196 136.9l1.4-2 1.3 2M114.2 144.1l2.7 1.4-2.7 1.3zM114.2 149.4l2.7 1.3-2.7 1.4zM117.4 144.4v-.5h-.5v3.1h-.6v-.5M117.4 149.7v-.5h-.5v3.1h-.6v-.5M194.8 149.6h5.2"/>
<path d="M121.5 169.2h3.9M182.2 174.5h3.9M208.6 166.6h3.9"/>
</g>
<path d="M48.7 61h-.3v-.2l.9 .2-.9 .3M197.4 152.2v.3h.2l-.2-1-.3 1" fill="none" stroke="#800000" stroke-width=".32"/>
<g fill="#800000" stroke="#800000" stroke-width=".19">
<path d="M199.1 153.1l.2-.1 .3 .1 .1 .3-.1 .2-.3 .1-.2-.1-.1-.2z" fill-rule="evenodd"/>
<path d="M195.1 153.1l.3-.1 .2 .1 .1 .3-.1 .2-.2 .1-.3-.1-.1-.2z" fill-rule="evenodd"/>
<circle cx="49.6" cy="63" r=".35"/>
<circle cx="49.6" cy="59.1" r=".35"/>
</g>
<path d="M30.2 77.4h1.8v4.2h-1.8zM30.2 61.6h1.8v4.2h-1.8zM122.5 156.5h1.9v4.3h-1.9zM183.2 143.4h1.9v4.2h-1.9zM183.2 159.2h1.9v4.2h-1.9z" fill="none" stroke="#800000" stroke-width=".21"/>
<path d="M230.3 58.4h13.2v13.2h-13.2z" fill="none" stroke="#800000" stroke-width=".42"/>
<g fill="none" stroke="#008000" stroke-width=".19">
<path d="M36.4 55.8h-5.3v2.6M36.4 50.5v21.1h2.6M49.6 50.5v5.3M60.1 50.5v18.5M221.1 55.8v5.2h13.2M10 71.6h21.1M31.1 69v5.2M36.4 61h5.3M36.4 66.3h2.6M46.9 69h26.4M49.6 66.3v2.7M65.4 69v2.6"/>
<path d="M65.4 76.9v2.6M73.3 74.2h-2.6v5.3h-15.8v5.3h-5.3v5.3M94.4 69h39.6M115.5 69v2.6M115.5 76.9v5.2M120.8 66.3v2.7M134 74.2h-10.5v79.2M176.2 66.3v2.7h-5.2M221.1 69h13.2M234.3 63.7h-13.2v10.5M31.1 84.8v2.6h18.5M89.2 98h23.7"/>
<path d="M134 84.8h-2.6v2.6M89.2 113.8h23.7M89.2 119.1h23.7M89.2 103.3h23.7M120.8 100.6h2.7M120.8 116.4h2.7M89.2 129.6h23.7M89.2 134.9h23.7M120.8 132.3h2.7M184.1 137.6v2.6M197.4 137.6v7.9M89.2 145.5h23.7"/>
<path d="M120.8 148.1h2.7M184.1 150.7v5.3M184.1 153.4h8M202.6 153.4h26.4M210.5 153.4v2.6M123.5 163.9v2.7M184.1 166.6v5.3M210.5 161.3v2.6"/>
</g>
<g fill="#008000" stroke="#008000" stroke-width=".19">
<circle cx="49.6" cy="87.4" r=".53"/>
<circle cx="36.4" cy="61" r=".53"/>
<circle cx="36.4" cy="55.8" r=".53"/>
<circle cx="31.1" cy="71.6" r=".53"/>
<circle cx="49.6" cy="69" r=".53"/>
<circle cx="60.1" cy="69" r=".53"/>
<circle cx="184.1" cy="153.4" r=".53"/>
<circle cx="115.5" cy="69" r=".53"/>
</g>
<g fill="none" stroke="#808080" stroke-width=".74">
<path d="M9.3 11.8h2.3l.7 .8v.7l-.7 .8 .7 .7v.8l-.7 .7h-2.3zM9.3 14.1h2.3M14.9 13.3h1.5l.8 .8v2.2h-2.3l-.7-.7 .7-.8h2.3M22.1 11.8v4.5h-2.3l-.8-.7v-1.5l.8-.8h2.3M26.9 16.3h-2.3l-.7-.7v-1.5l.7-.8h2.3v3.8l-.7 .8h-.8M28.7 14.8h3.1v-.7l-.8-.8h-1.5l-.8 .8v1.5l.8 .7h1.5M33.6 13.3v3M35.9 13.3h-.8l-1.5 1.5M42.5 12.6l.8-.8h1.5l.8 .8v.7l-3.1 3h3.1M50.4 12.6l-.7-.8h-1.6l-.7 .8v3M50.4 12.6v3l-.7 .7h-1.6l-.7-.7M50.4 12.6l-3 3"/>
<path d="M55.3 14.1h-3.1l2.3-2.3v4.5M60.1 12.6l-.7-.8h-1.6l-.7 .8v3M60.1 12.6v3l-.7 .7h-1.6l-.7-.7M60.1 12.6l-3 3M68.3 11.8l-1.5 1.5v1.5l1.5 1.5M70.1 14.8h2.2l.8-.7v-1.5l-.8-.8h-2.2v4.5M74.9 11.8h1.5M74.9 16.3h1.5M75.7 11.8v4.5M78.1 16.3v-4.5l1.6 1.5 1.5-1.5v4.5M83 14.1h2.3l.7 .7v.8l-.7 .7h-1.5l-.8-.7zM86 11.8l-1.5 .8-1.5 1.5"/>
<path d="M90.9 12.6l-.8-.8h-1.5l-.7 .8v3M90.9 12.6v3l-.8 .7h-1.5l-.7-.7M90.9 12.6l-3 3M92.7 11.8h3.1v.8l-3.1 3v.7M97.6 11.8l1.5 1.5v1.5l-1.5 1.5M100.8 15.6h.8v.7h-.8zM100.8 13.3h.8v.8h-.8zM108.1 14.8h2.3l.7-.7v-1.5l-.7-.8h-2.3v4.5M113.7 13.3h1.6l.7 .8v1.5l-.7 .7h-1.6l-.7-.7v-1.5zM117.8 13.3v2.3l.8 .7 .8-.7 .7 .7 .8-.7v-2.3M122.7 14.8h3v-.7l-.7-.8h-1.5l-.8 .8v1.5l.8 .7h1.5M127.6 13.3v3"/>
<path d="M129.8 13.3h-.7l-1.5 1.5M139.5 13.3h-2.3l-.7 .8 .7 .7h1.5l.8 .8-.8 .7h-2.2M141.3 13.3v2.3l.8 .7h2.3v-3M146.2 16.3h2.3l.7-.7v-1.5l-.7-.8h-2.3v4.6M151 16.3h2.3l.8-.7v-1.5l-.8-.8h-2.3v4.6M155.9 11.8h.8v4.5M155.9 16.3h1.5M159.2 13.3v2.3l.7 .7h2.3M162.2 13.3v3.8l-.8 .8h-.7"/>
</g>
<g font-size="3.7" fill="#808080">
<text x="140.1" y="59.5">U1</text>
<text x="76" y="65.5">U2</text>
</g>
<text font-size="3.7" fill="#800000" x="140.9" y="63.7">AP22802AW5</text>
<g font-size="2.6" fill="#808080">
<text x="54.9" y="58.4">Q2</text>
<text x="230.3" y="57.7">CN1</text>
<text x="54.9" y="61">DMG</text>
<text x="60.9" y="61">2301L</text>
<text x="230.3" y="74.2">LIPO BATTERY</text>
<text x="76" y="79.8">LDO_3PIN_AP2138N-3.3TRG1</text>
<text x="76" y="84.7">AP2138N-3.3TRG1</text>
<text x="76" y="87.4">Iq 1uA typ(0mA) 38uA typ(250mA)</text>
<text x="99.3" y="84.7">250mA</text>
<text x="91.8" y="98">SWA</text>
<text x="91.8" y="103.3">SWB</text>
<text x="91.8" y="113.8">SWC</text>
<text x="91.8" y="119.1">SW_UP</text>
<text x="91.8" y="129.6">3V3_EN</text>
<text x="91.8" y="134.9">SW_DOWN</text>
<text x="91.8" y="145.5">VBUS_DETECT</text>
<text x="194.3" y="158.6" transform="rotate(-90 194.3 158.6)">Q6</text>
<text x="201.6" y="168.6" transform="rotate(-90 201.6 168.6)">BSS138PW</text>
</g>
<text font-size="2.6" fill="#800000" x="146.9" y="66.3">2.7 - 5.5V</text>
<g font-size="2.2" fill="#808080">
<text x="233.3" y="60.7">1</text>
<text x="233.3" y="63.3">2</text>
<text x="239.4" y="61.8">1+</text>
<text x="239.4" y="64.5">2-</text>
<text x="78.4" y="69.7">IN</text>
<text x="84.7" y="69.8">OUT</text>
<text x="135.6" y="68.6">5</text>
<text x="141.7" y="69.7">IN</text>
<text x="158.6" y="69.8">OUT</text>
<text x="168.1" y="68.6">1</text>
<text x="228" y="68.6">NC1*2</text>
<text x="239.4" y="69.7">MT</text>
<text x="78.4" y="75">GND</text>
<text x="135.6" y="73.9">4</text>
<text x="141.7" y="75">EN</text>
<text x="135.6" y="79.1">3</text>
<text x="141.7" y="80.3">FLG</text>
<text x="135.6" y="84.4">2</text>
<text x="141.7" y="85.6">GND</text>
</g>
<g font-size="1.9" fill="#808080">
<text x="40.5" y="63.7">D3</text>
<text x="35.9" y="75.5">BAT54CLT1G</text>
<text x="114.4" y="95.3">D5</text>
<text x="109.8" y="107.2">BAT54CLT1G</text>
<text x="114.4" y="111.2">D6</text>
<text x="109.8" y="123">BAT54CLT1G</text>
<text x="114.4" y="127">D7</text>
<text x="109.8" y="138.9">BAT54CLT1G</text>
<text x="114.4" y="142.8">D8</text>
<text x="109.8" y="154.7">BAT54CLT1G</text>
</g>
<text font-size="1.9" fill="#800000" x="146.2" y="74.8">active high</text>
<g font-size="1.2" fill="#800000">
<text x="46.9" y="65.5">S</text>
<text x="50.1" y="61.6">P</text>
<text x="197.7" y="154.9" transform="rotate(-90 197.7 154.9)">N</text>
<text x="201" y="152.9" transform="rotate(-90 201 152.9)">S</text>
</g>
</svg>
